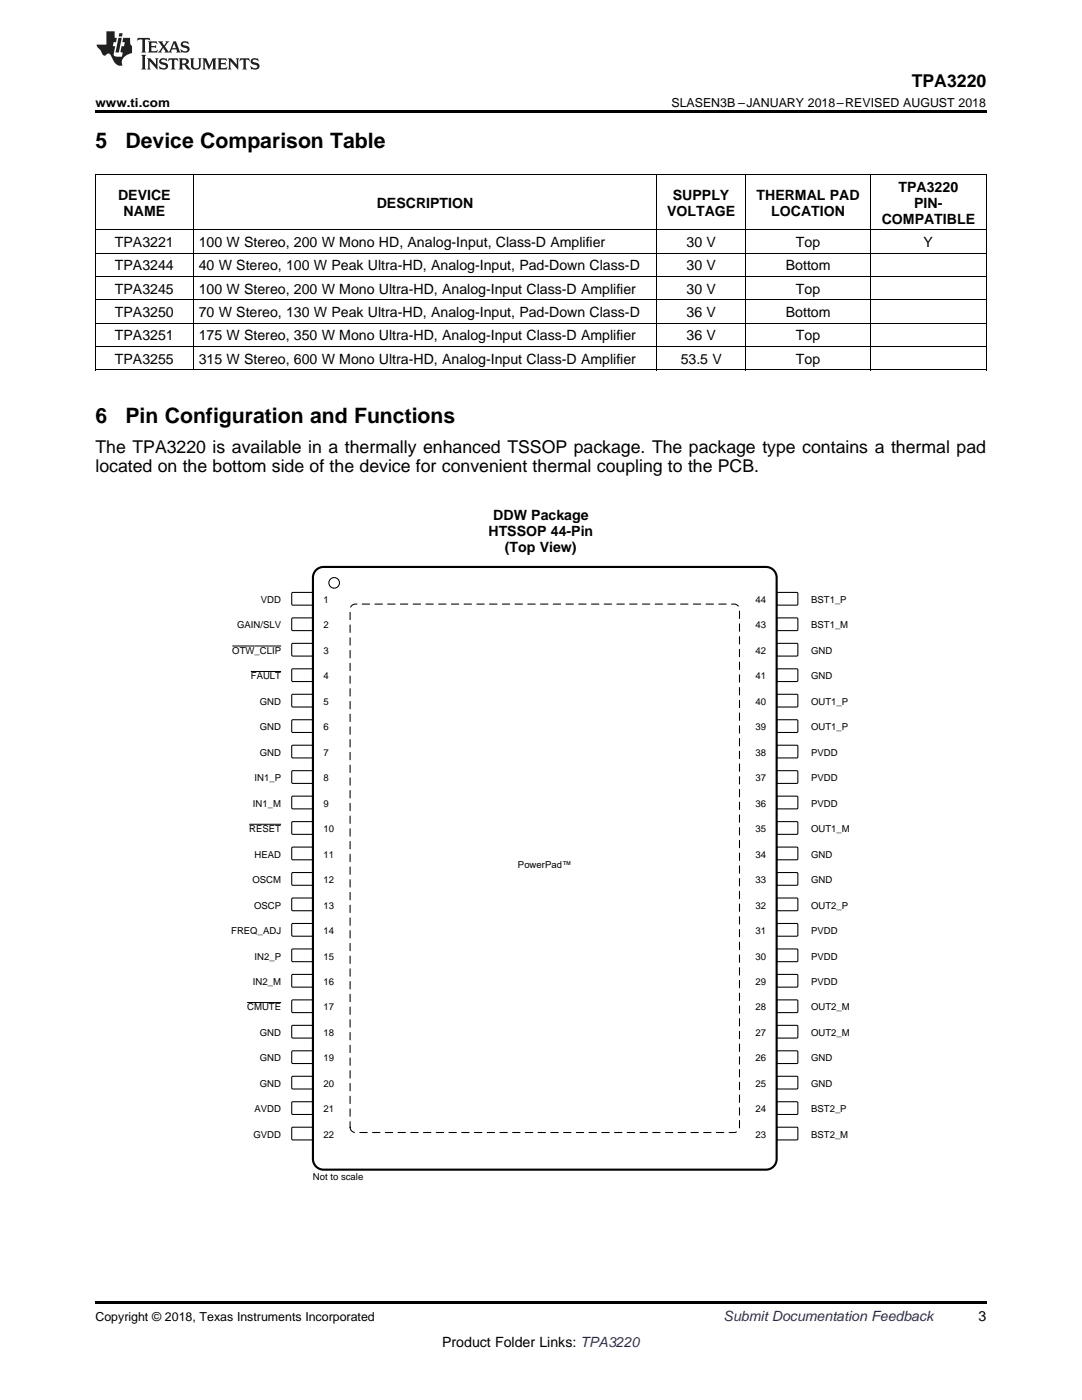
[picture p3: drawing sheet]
<svg xmlns="http://www.w3.org/2000/svg" width="216mm" height="279mm" viewBox="0 0 216 279" stroke-linecap="round" stroke-linejoin="round" font-family="sans-serif">
<path d="M19 259.7h177.8v.5h-177.8z" fill="#000"/>
<path d="M58.3 118.3h4.1v2.4h-4.1z" fill-rule="evenodd" fill="#fff"/>
<path d="M58.3 118.3h4.1v2.4h-4.1z" fill="none" stroke="#000" stroke-width=".21"/>
<path d="M155 118.3h4.1v2.4h-4.1z" fill-rule="evenodd" fill="#fff"/>
<path d="M155 118.3h4.1v2.4h-4.1z" fill="none" stroke="#000" stroke-width=".21"/>
<path d="M58.3 123.4h4.1v2.4h-4.1z" fill-rule="evenodd" fill="#fff"/>
<path d="M58.3 123.4h4.1v2.4h-4.1z" fill="none" stroke="#000" stroke-width=".21"/>
<path d="M155 123.4h4.1v2.4h-4.1z" fill-rule="evenodd" fill="#fff"/>
<path d="M155 123.4h4.1v2.4h-4.1z" fill="none" stroke="#000" stroke-width=".21"/>
<path d="M58.3 128.5h4.1v2.4h-4.1z" fill-rule="evenodd" fill="#fff"/>
<path d="M58.3 128.5h4.1v2.4h-4.1z" fill="none" stroke="#000" stroke-width=".21"/>
<path d="M46.3 128.9h9.8" fill="none" stroke="#000" stroke-width=".2"/>
<path d="M155 128.5h4.1v2.4h-4.1z" fill-rule="evenodd" fill="#fff"/>
<path d="M155 128.5h4.1v2.4h-4.1z" fill="none" stroke="#000" stroke-width=".21"/>
<path d="M58.3 133.5h4.1v2.5h-4.1z" fill-rule="evenodd" fill="#fff"/>
<path d="M58.3 133.5h4.1v2.5h-4.1z" fill="none" stroke="#000" stroke-width=".21"/>
<path d="M50.1 134h6" fill="none" stroke="#000" stroke-width=".2"/>
<path d="M155 133.5h4.1v2.5h-4.1z" fill-rule="evenodd" fill="#fff"/>
<path d="M155 133.5h4.1v2.5h-4.1z" fill="none" stroke="#000" stroke-width=".21"/>
<path d="M58.3 138.6h4.1v2.4h-4.1z" fill-rule="evenodd" fill="#fff"/>
<path d="M58.3 138.6h4.1v2.4h-4.1z" fill="none" stroke="#000" stroke-width=".21"/>
<path d="M155 138.6h4.1v2.4h-4.1z" fill-rule="evenodd" fill="#fff"/>
<path d="M155 138.6h4.1v2.4h-4.1z" fill="none" stroke="#000" stroke-width=".21"/>
<path d="M58.3 143.7h4.1v2.4h-4.1z" fill-rule="evenodd" fill="#fff"/>
<path d="M58.3 143.7h4.1v2.4h-4.1z" fill="none" stroke="#000" stroke-width=".21"/>
<path d="M155 143.7h4.1v2.4h-4.1z" fill-rule="evenodd" fill="#fff"/>
<path d="M155 143.7h4.1v2.4h-4.1z" fill="none" stroke="#000" stroke-width=".21"/>
<path d="M58.3 148.8h4.1v2.4h-4.1z" fill-rule="evenodd" fill="#fff"/>
<path d="M58.3 148.8h4.1v2.4h-4.1z" fill="none" stroke="#000" stroke-width=".21"/>
<path d="M155 148.8h4.1v2.4h-4.1z" fill-rule="evenodd" fill="#fff"/>
<path d="M155 148.8h4.1v2.4h-4.1z" fill="none" stroke="#000" stroke-width=".21"/>
<path d="M58.3 153.9h4.1v2.4h-4.1z" fill-rule="evenodd" fill="#fff"/>
<path d="M58.3 153.9h4.1v2.4h-4.1z" fill="none" stroke="#000" stroke-width=".21"/>
<path d="M155 153.9h4.1v2.4h-4.1z" fill-rule="evenodd" fill="#fff"/>
<path d="M155 153.9h4.1v2.4h-4.1z" fill="none" stroke="#000" stroke-width=".21"/>
<path d="M58.3 158.9h4.1v2.5h-4.1z" fill-rule="evenodd" fill="#fff"/>
<path d="M58.3 158.9h4.1v2.5h-4.1z" fill="none" stroke="#000" stroke-width=".21"/>
<path d="M155 158.9h4.1v2.5h-4.1z" fill-rule="evenodd" fill="#fff"/>
<path d="M155 158.9h4.1v2.5h-4.1z" fill="none" stroke="#000" stroke-width=".21"/>
<path d="M58.3 164h4.1v2.4h-4.1z" fill-rule="evenodd" fill="#fff"/>
<path d="M58.3 164h4.1v2.4h-4.1z" fill="none" stroke="#000" stroke-width=".21"/>
<path d="M49.7 164.5h6.4" fill="none" stroke="#000" stroke-width=".2"/>
<path d="M155 164h4.1v2.4h-4.1z" fill-rule="evenodd" fill="#fff"/>
<path d="M155 164h4.1v2.4h-4.1z" fill="none" stroke="#000" stroke-width=".21"/>
<path d="M58.3 169.1h4.1v2.4h-4.1z" fill-rule="evenodd" fill="#fff"/>
<path d="M58.3 169.1h4.1v2.4h-4.1z" fill="none" stroke="#000" stroke-width=".21"/>
<path d="M155 169.1h4.1v2.4h-4.1z" fill-rule="evenodd" fill="#fff"/>
<path d="M155 169.1h4.1v2.4h-4.1z" fill="none" stroke="#000" stroke-width=".21"/>
<path d="M58.3 174.2h4.1v2.4h-4.1z" fill-rule="evenodd" fill="#fff"/>
<path d="M58.3 174.2h4.1v2.4h-4.1z" fill="none" stroke="#000" stroke-width=".21"/>
<path d="M155 174.2h4.1v2.4h-4.1z" fill-rule="evenodd" fill="#fff"/>
<path d="M155 174.2h4.1v2.4h-4.1z" fill="none" stroke="#000" stroke-width=".21"/>
<path d="M58.3 179.3h4.1v2.4h-4.1z" fill-rule="evenodd" fill="#fff"/>
<path d="M58.3 179.3h4.1v2.4h-4.1z" fill="none" stroke="#000" stroke-width=".21"/>
<path d="M155 179.3h4.1v2.4h-4.1z" fill-rule="evenodd" fill="#fff"/>
<path d="M155 179.3h4.1v2.4h-4.1z" fill="none" stroke="#000" stroke-width=".21"/>
<path d="M58.3 184.4h4.1v2.4h-4.1z" fill-rule="evenodd" fill="#fff"/>
<path d="M58.3 184.4h4.1v2.4h-4.1z" fill="none" stroke="#000" stroke-width=".21"/>
<path d="M155 184.4h4.1v2.4h-4.1z" fill-rule="evenodd" fill="#fff"/>
<path d="M155 184.4h4.1v2.4h-4.1z" fill="none" stroke="#000" stroke-width=".21"/>
<path d="M58.3 189.4h4.1v2.5h-4.1z" fill-rule="evenodd" fill="#fff"/>
<path d="M58.3 189.4h4.1v2.5h-4.1z" fill="none" stroke="#000" stroke-width=".21"/>
<path d="M155 189.4h4.1v2.5h-4.1z" fill-rule="evenodd" fill="#fff"/>
<path d="M155 189.4h4.1v2.5h-4.1z" fill="none" stroke="#000" stroke-width=".21"/>
<path d="M58.3 194.5h4.1v2.4h-4.1z" fill-rule="evenodd" fill="#fff"/>
<path d="M58.3 194.5h4.1v2.4h-4.1z" fill="none" stroke="#000" stroke-width=".21"/>
<path d="M155 194.5h4.1v2.4h-4.1z" fill-rule="evenodd" fill="#fff"/>
<path d="M155 194.5h4.1v2.4h-4.1z" fill="none" stroke="#000" stroke-width=".21"/>
<path d="M58.3 199.6h4.1v2.4h-4.1z" fill-rule="evenodd" fill="#fff"/>
<path d="M58.3 199.6h4.1v2.4h-4.1z" fill="none" stroke="#000" stroke-width=".21"/>
<path d="M49.3 200.1h6.8" fill="none" stroke="#000" stroke-width=".2"/>
<path d="M155 199.6h4.1v2.4h-4.1z" fill-rule="evenodd" fill="#fff"/>
<path d="M155 199.6h4.1v2.4h-4.1z" fill="none" stroke="#000" stroke-width=".21"/>
<path d="M58.3 204.7h4.1v2.4h-4.1z" fill-rule="evenodd" fill="#fff"/>
<path d="M58.3 204.7h4.1v2.4h-4.1z" fill="none" stroke="#000" stroke-width=".21"/>
<path d="M155 204.7h4.1v2.4h-4.1z" fill-rule="evenodd" fill="#fff"/>
<path d="M155 204.7h4.1v2.4h-4.1z" fill="none" stroke="#000" stroke-width=".21"/>
<path d="M58.3 209.8h4.1v2.4h-4.1z" fill-rule="evenodd" fill="#fff"/>
<path d="M58.3 209.8h4.1v2.4h-4.1z" fill="none" stroke="#000" stroke-width=".21"/>
<path d="M155 209.8h4.1v2.4h-4.1z" fill-rule="evenodd" fill="#fff"/>
<path d="M155 209.8h4.1v2.4h-4.1z" fill="none" stroke="#000" stroke-width=".21"/>
<path d="M58.3 214.9h4.1v2.4h-4.1z" fill-rule="evenodd" fill="#fff"/>
<path d="M58.3 214.9h4.1v2.4h-4.1z" fill="none" stroke="#000" stroke-width=".21"/>
<path d="M155 214.9h4.1v2.4h-4.1z" fill-rule="evenodd" fill="#fff"/>
<path d="M155 214.9h4.1v2.4h-4.1z" fill="none" stroke="#000" stroke-width=".21"/>
<path d="M58.3 219.9h4.1v2.5h-4.1z" fill-rule="evenodd" fill="#fff"/>
<path d="M58.3 219.9h4.1v2.5h-4.1z" fill="none" stroke="#000" stroke-width=".21"/>
<path d="M155 219.9h4.1v2.5h-4.1z" fill-rule="evenodd" fill="#fff"/>
<path d="M155 219.9h4.1v2.5h-4.1z" fill="none" stroke="#000" stroke-width=".21"/>
<path d="M58.3 225h4.1v2.4h-4.1z" fill-rule="evenodd" fill="#fff"/>
<path d="M58.3 225h4.1v2.4h-4.1z" fill="none" stroke="#000" stroke-width=".21"/>
<path d="M155 225h4.1v2.4h-4.1z" fill-rule="evenodd" fill="#fff"/>
<g fill="none" stroke="#000" stroke-width=".21">
<path d="M155 225h4.1v2.4h-4.1z"/>
<circle cx="66.7" cy="116.3" r="1.06"/>
</g>
<path d="M63.1 113.8l.9-.6 .6-.1h88.3a2.12 2.12 0 0 1 2.1 2.2v116a2.12 2.12 0 0 1-2.1 2.1h-88.3a2.12 2.12 0 0 1-2.2-2.1v-116l.1-.6z" fill="none" stroke="#000" stroke-width=".42"/>
<path d="M70.1 121l.5-.4h.3h75.6a1.06 1.06 0 0 1 1.1 1v103.4a1.06 1.06 0 0 1-1.1 1h-75.6a1.06 1.06 0 0 1-1-1v-103.4z" fill-rule="evenodd" fill="#fff"/>
<path d="M70.1 121l.5-.4h.3h75.6a1.06 1.06 0 0 1 1.1 1v103.4a1.06 1.06 0 0 1-1.1 1h-75.6a1.06 1.06 0 0 1-1-1v-103.4z" fill="none" stroke="#000" stroke-width=".21" stroke-dasharray="1.5 1.1"/>
<g fill="none" stroke="#000" stroke-width=".2">
<path d="M19 34.9h177.8M19.1 34.9v39M38.5 34.9v39M131 34.9v39M148.8 34.9v39M173.7 34.9v39M196.8 34.9v39M19 59.8h177.8M19 55.2h177.8M19 50.5h177.8M19 45.9h177.8M19 73.8h177.8"/>
<path d="M19 69.2h177.8M19 64.5h177.8"/>
</g>
<path d="M19 22h177.8v.5h-177.8zM19 73.8l.2 .1zM131 73.8l.1 .1zM148.7 73.8l.1 .1zM173.6 73.8l.1 .1zM196.7 73.8l.1 .1z" fill="#000"/>
<g fill="#231f20">
<path d="M27.5 7.6l-.1 .5 .4-.2h.6v.1v2.1l-.2 .4h1l-.3-.4v-2.1l.1-.1h.5l.5 .2-.2-.5zM29.5 8.3l.2 .3v1.5l-.2 .4h1.8l.2-.6a1.04 1.04 0 0 1-1.3 .2v-.7h.6l.3 .2v-.6l-.3 .2h-.6v-.6l.8-.1 .4 .3-.2-.5zM31.5 8.3l.9 1.1-.9 1.1h.8l-.2-.2 .5-.7 .4 .7-.2 .2h1.5l-.1-.2 .1-.4h.9l.1 .4-.2 .2h1l-.3-.3-.7-1.9h-.5l-.9 2-.8-1 .9-1h-.8l.1 .3-.3 .5-.4-.6 .2-.2zM34.7 8.6l.4 1h-.7zM36.3 8.4a.63 .63 0 0 0-.2 .7 .63 .63 0 0 0 .6 .4l.6 .2 .1 .2a.75 .75 0 0 1-.7 .4 .75 .75 0 0 1-.6-.5l.1 .7 .1-.1a1.11 1.11 0 0 0 1.5-.6 1.13 1.13 0 0 0-1.2-.8l-.1-.4a1.04 1.04 0 0 1 1.2 .2l-.2-.5-.1 .1-.5-.2zM28.2 10.9l.2 .4v2.2l-.2 .4h1l-.3-.4v-2.2l.3-.4zM29.3 11.6l.3 .4v1.5l-.3 .4h.8l-.2-.4v-1.3l1.5 1.7v-1.9l.2-.4h-.7l.2 .4v.9l-1.1-1.3zM32 11.8a.62 .62 0 0 0-.2 .7 .62 .62 0 0 0 .6 .4l.6 .1 .1 .3a.76 .76 0 0 1-.7 .3 .76 .76 0 0 1-.6-.4l.1 .7 .1-.1a1.11 1.11 0 0 0 1.5-.6 1.13 1.13 0 0 0-1.2-.8l-.1-.4a1.04 1.04 0 0 1 1.2 .2l-.2-.6-.1 .1-.5-.1zM33.7 11.6l-.2 .6a.61 .61 0 0 1 .8-.3v1.6l-.2 .4h.9l-.2-.4v-1.6a.63 .63 0 0 1 .8 .3l-.2-.6zM35.6 11.6l.3 .4v1.5l-.3 .4h1l-.2-.2v-.8l.5 .2a.76 .76 0 0 0 1.2 .7l-1-1a.58 .58 0 0 0 .6-.5 .58 .58 0 0 0-.5-.6zM36.4 11.9h.1a.45 .45 0 0 1 .5 .1 .45 .45 0 0 1 .1 .5l-.7 .2zM37.9 11.6l.2 .2a2.17 2.17 0 0 0 .3 1.9 .99 .99 0 0 0 1.6-.6v-1.1l.2-.4h-.7l.2 .2a1.92 1.92 0 0 1-.2 1.8 .6 .6 0 0 1-.9-.5v-1.1l.2-.4zM40.4 11.6l.2 .4v1.5l-.2 .4h.7l-.2-.4v-1.4l.8 1.8 .8-1.8v1.4l-.2 .4h.9l-.2-.4v-1.5l.2-.4h-.8l-.6 1.5-.6-1.5zM43.4 11.6l.2 .4v1.5l-.2 .4h1.8l.2-.6a1.04 1.04 0 0 1-1.3 .1v-.6h.5l.4 .2v-.6l-.4 .2h-.5v-.7h.8l.3 .3-.1-.6zM45.5 11.6l.2 .4v1.5l-.2 .4h.7l-.2-.4v-1.3l1.5 1.7v-1.9l.2-.4h-.7l.2 .4v.9l-1.1-1.3zM47.9 11.6l-.1 .6a.61 .61 0 0 1 .8-.3v1.6l-.3 .4h1l-.3-.4 .1-1.6a.63 .63 0 0 1 .7 .3l-.1-.6zM50.2 11.8a.62 .62 0 0 0-.2 .7 .62 .62 0 0 0 .6 .4l.6 .1 .2 .3a.76 .76 0 0 1-.8 .3 .76 .76 0 0 1-.6-.4l.1 .7 .2-.1a1.11 1.11 0 0 0 1.5-.6 1.13 1.13 0 0 0-1.3-.8l-.1-.4a1.04 1.04 0 0 1 1.2 .2l-.1-.6-.2 .1-.5-.1z"/>
<path d="M21.2 6.3v2.6h-1.9l.1 .4 .7 .9a.91 .91 0 0 0 1 .8 .56 .56 0 0 1 .5-.3 .56 .56 0 0 1 .5 .3l.4 .8a1.53 1.53 0 0 0 1.9 1.2 1.54 1.54 0 0 1 1-2.1l.9-.3v-1.4a1.52 1.52 0 0 1-.3-1.6h-1.4l-.2 .8h.5l-.2 .8h-.4l-.2 1v.2l.4 .1-.2 .8a1.93 1.93 0 0 1-1.6-.3l.3-1.8h-.5l.2-.8h.4l.2-.8h-.4v-1.3zM23.6 7.6l-.6 2.9h.7l.6-2.9zM23.8 6.6l-.1 .7h.6l.2-.7z"/>
</g>
<g font-size="4.2">
<text x="19" y="29.6">5</text>
<text x="25" y="29.6">Device Comparison Table</text>
<text x="19" y="84.4">6</text>
<text x="25" y="84.4">Pin Configuration and Functions</text>
</g>
<g font-size="3.5">
<text x="181.9" y="17.3">TPA3220</text>
<text x="19" y="90.3">The TPA3220 is available in a thermally enhanced TSSOP package. The package type contains a thermal pad</text>
<text x="19" y="94.2">located on the bottom side of the device for convenient thermal coupling to the PCB.</text>
</g>
<g font-size="2.8">
<text x="23.6" y="39.9">DEVICE</text>
<text x="75.2" y="41.5">DESCRIPTION</text>
<text x="134.3" y="39.9">SUPPLY</text>
<text x="151" y="39.9">THERMAL PAD</text>
<text x="179.3" y="38.3">TPA3220</text>
<text x="182.4" y="41.5">PIN-</text>
<text x="24.7" y="43.1">NAME</text>
<text x="133.1" y="43.1">VOLTAGE</text>
<text x="153.9" y="43.1">LOCATION</text>
<text x="175.9" y="44.7">COMPATIBLE</text>
<text x="22.9" y="49.3">TPA3221</text>
<text x="22.9" y="54">TPA3244</text>
<text x="39.7" y="49.3">100 W Stereo, 200 W Mono HD, Analog-Input, Class-D Amplifier</text>
<text x="39.7" y="54">40 W Stereo, 100 W Peak Ultra-HD, Analog-Input, Pad-Down Class-D</text>
<text x="137" y="49.3">30 V</text>
<text x="137" y="54">30 V</text>
<text x="156.8" y="54">Bottom</text>
<text x="158.8" y="49.3">Top</text>
<text x="184.3" y="49.3">Y</text>
<text x="22.9" y="58.6">TPA3245</text>
<text x="39.7" y="58.6">100 W Stereo, 200 W Mono Ultra-HD, Analog-Input Class-D Amplifier</text>
<text x="137" y="58.6">30 V</text>
<text x="158.8" y="58.6">Top</text>
<text x="22.9" y="63.3">TPA3250</text>
<text x="39.7" y="63.3">70 W Stereo, 130 W Peak Ultra-HD, Analog-Input, Pad-Down Class-D</text>
<text x="137" y="63.3">36 V</text>
<text x="156.8" y="63.3">Bottom</text>
<text x="22.9" y="67.9">TPA3251</text>
<text x="39.7" y="67.9">175 W Stereo, 350 W Mono Ultra-HD, Analog-Input Class-D Amplifier</text>
<text x="137" y="67.9">36 V</text>
<text x="158.8" y="67.9">Top</text>
<text x="22.9" y="72.6">TPA3255</text>
<text x="39.7" y="72.6">315 W Stereo, 600 W Mono Ultra-HD, Analog-Input Class-D Amplifier</text>
<text x="135.8" y="72.6">53.5 V</text>
<text x="158.8" y="72.6">Top</text>
<text x="97.5" y="106.9">HTSSOP 44-Pin</text>
<text x="98.4" y="103.8">DDW Package</text>
<text x="100.8" y="110.1">(Top View)</text>
<text x="195.3" y="263.6">3</text>
<text x="88.2" y="268.9">Product Folder Links: TPA3220</text>
</g>
<text font-size="2.8" fill="#0000c8" x="144.4" y="263.6">Submit Documentation Feedback</text>
<g font-size="2.5">
<text x="19" y="21.4">www.ti.com</text>
<text x="134" y="21.4">SLASEN3B –JANUARY 2018–REVISED AUGUST 2018</text>
<text x="19" y="263.6">Copyright © 2018, Texas Instruments Incorporated</text>
</g>
<g font-size="1.9">
<text x="47.3" y="125.4">GAIN/SLV</text>
<text x="52.1" y="120.3">VDD</text>
<text x="64.6" y="120.3">1</text>
<text x="64.6" y="125.4">2</text>
<text x="150.7" y="120.3">44</text>
<text x="150.7" y="125.4">43</text>
<text x="161.9" y="120.3">BST1_P</text>
<text x="161.9" y="125.4">BST1_M</text>
<text x="46.3" y="130.5">OTW_CLIP</text>
<text x="64.6" y="130.5">3</text>
<text x="150.7" y="130.5">42</text>
<text x="161.9" y="130.5">GND</text>
<text x="50.1" y="135.6">FAULT</text>
<text x="64.6" y="135.6">4</text>
<text x="150.7" y="135.6">41</text>
<text x="161.9" y="135.6">GND</text>
<text x="51.9" y="140.7">GND</text>
<text x="64.6" y="140.7">5</text>
<text x="150.7" y="140.7">40</text>
<text x="161.9" y="140.7">OUT1_P</text>
<text x="51.9" y="145.8">GND</text>
<text x="64.6" y="145.8">6</text>
<text x="150.7" y="145.8">39</text>
<text x="161.9" y="145.8">OUT1_P</text>
<text x="50.8" y="155.9">IN1_P</text>
<text x="51.9" y="150.8">GND</text>
<text x="64.6" y="150.8">7</text>
<text x="64.6" y="155.9">8</text>
<text x="150.7" y="150.8">38</text>
<text x="150.7" y="155.9">37</text>
<text x="161.9" y="150.8">PVDD</text>
<text x="161.9" y="155.9">PVDD</text>
<text x="50.5" y="161">IN1_M</text>
<text x="64.6" y="161">9</text>
<text x="150.7" y="161">36</text>
<text x="161.9" y="161">PVDD</text>
<text x="49.7" y="166.1">RESET</text>
<text x="64.6" y="166.1">10</text>
<text x="150.7" y="166.1">35</text>
<text x="161.9" y="166.1">OUT1_M</text>
<text x="50.8" y="171.2">HEAD</text>
<text x="64.6" y="171.2">11</text>
<text x="103.4" y="173.3">3RZHU3DGå</text>
<text x="150.7" y="171.2">34</text>
<text x="161.9" y="171.2">GND</text>
<text x="50.4" y="176.3">OSCM</text>
<text x="64.6" y="176.3">12</text>
<text x="150.7" y="176.3">33</text>
<text x="161.9" y="176.3">GND</text>
<text x="50.7" y="181.3">OSCP</text>
<text x="64.6" y="181.3">13</text>
<text x="150.7" y="181.3">32</text>
<text x="161.9" y="181.3">OUT2_P</text>
<text x="46.1" y="186.4">FREQ_ADJ</text>
<text x="50.8" y="191.5">IN2_P</text>
<text x="64.6" y="186.4">14</text>
<text x="64.6" y="191.5">15</text>
<text x="150.7" y="186.4">31</text>
<text x="150.7" y="191.5">30</text>
<text x="161.9" y="186.4">PVDD</text>
<text x="161.9" y="191.5">PVDD</text>
<text x="50.5" y="196.6">IN2_M</text>
<text x="64.6" y="196.6">16</text>
<text x="150.7" y="196.6">29</text>
<text x="161.9" y="196.6">PVDD</text>
<text x="49.3" y="201.7">CMUTE</text>
<text x="64.6" y="201.7">17</text>
<text x="150.7" y="201.7">28</text>
<text x="161.9" y="201.7">OUT2_M</text>
<text x="51.9" y="206.7">GND</text>
<text x="64.6" y="206.7">18</text>
<text x="150.7" y="206.7">27</text>
<text x="161.9" y="206.7">OUT2_M</text>
<text x="51.9" y="211.8">GND</text>
<text x="64.6" y="211.8">19</text>
<text x="150.7" y="211.8">26</text>
<text x="161.9" y="211.8">GND</text>
<text x="50.8" y="222">AVDD</text>
<text x="51.9" y="216.9">GND</text>
<text x="64.6" y="216.9">20</text>
<text x="64.6" y="222">21</text>
<text x="150.7" y="216.9">25</text>
<text x="150.7" y="222">24</text>
<text x="161.9" y="216.9">GND</text>
<text x="161.9" y="222">BST2_P</text>
<text x="50.6" y="227.1">GVDD</text>
<text x="64.6" y="227.1">22</text>
<text x="150.7" y="227.1">23</text>
<text x="161.9" y="227.1">BST2_M</text>
<text x="62.4" y="235.5">Not to scale</text>
</g>
</svg>
